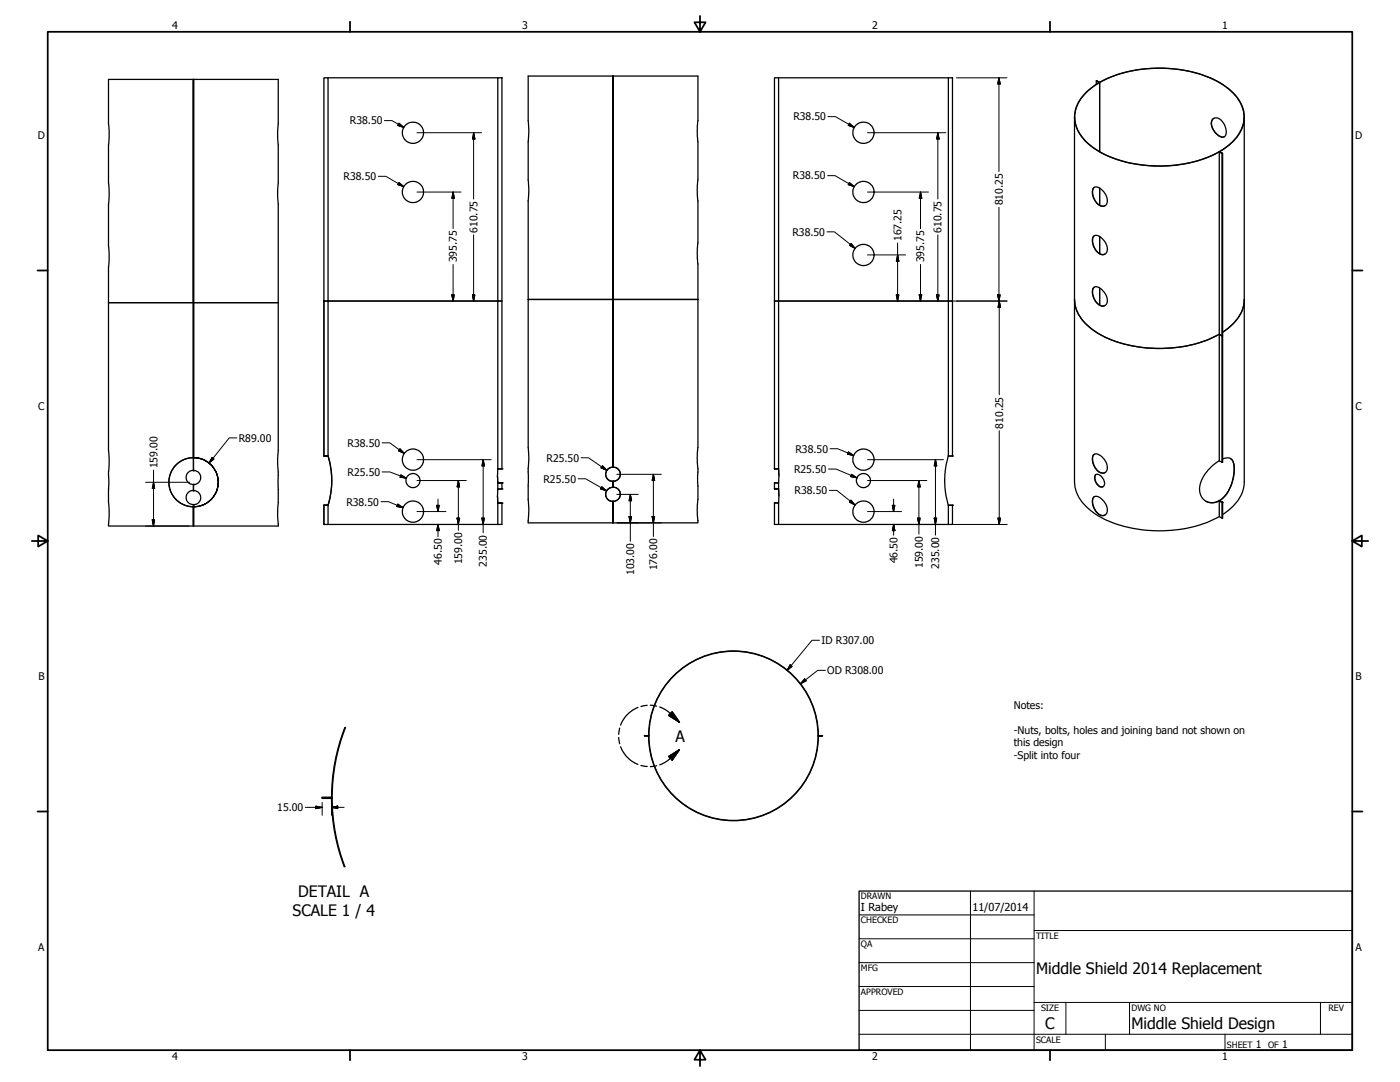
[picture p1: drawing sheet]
<svg xmlns="http://www.w3.org/2000/svg" width="559mm" height="432mm" viewBox="0 0 559 432" stroke-linecap="round" stroke-linejoin="round" font-family="sans-serif">
<!-- layer: Visible (ANSI) -->
<g fill="none" stroke="#000" stroke-width=".51">
<path d="M77.1 31.7h-33.8v17.8l.3 2.5-.3 5.8v15.3l.3 2.5-.3 5.8v16.8l.3 2.6-.3 5.8v73.3l.3 2.5-.3 18.3 .3 5.7-.3 3.5h33.8M77.1 31.7l.1 89.1zM77.2 31.7l.1 150.9a9.8 9.8 0 0 1 9.8 9.8 9.8 9.8 0 0 1-9.8 9.8 9.8 9.8 0 0 0 9.8-9.8 9.8 9.8 0 0 0-9.9-9.8M77.3 31.7h33.8v18l-.3 2.7 .3 5.1v15.8l-.3 2.8 .3 5.1v98.9l-.3 2.8 .3 18-.3 5.2 .3 3.8h-33.9M129.3 31.1h1.6v89h-1.6zM130.9 31.1h67.8M198.7 31.1h1.6v89h-1.6zM244.5 30.4h-33.7v18l.3 3.1-.3 4.8v15.8l.3 3.1-.3 4.7v99l.3 3.1-.3 17.6 .3 4.7-.3 4.4h33.7M244.5 30.4l.2 89.1zM244.7 30.4l.1 89.1zM244.8 30.4h33.8v17.8l-.3 4.1 .3 4.2v15.3l-.3 4.1 .3 4.2v16.9l-.3 4.1 .3 4.2v73.3l-.3 4.2 .3 4.1v12.5l-.3 4.1 .3 5.2h-33.8M309.1 31.1h1.7v89h-1.7z"/>
<path d="M310.8 31.1h67.7M378.5 31.1h1.7v89h-1.7zM437.6 33.7v-1.4l1.1 .7a17.5 17.5 0 0 0-9.8 13.2 16.1 16.1 0 0 0 8.7 13.6 52.6 52.6 0 0 0 39 4.8l5.4-1.7 4.7-2.3M437.6 32.3h.1M437.6 32.3l1.3 .5a53 53 0 0 1 48.3 .3 16.8 16.8 0 0 1 9.4 13.4 15.7 15.7 0 0 1-8.2 13l-1.6 1 1.2 .7-.1 72.8M437.6 32.3l1.3 .7v27.5v-27.5M437.6 32.3l1.3 .7M438.9 33a17.4 17.4 0 0 0-9.9 13 15.5 15.5 0 0 0 8.3 13.5 50.7 50.7 0 0 0 36.2 5.7l6.5-1.7 6.7-3M438.9 33a53.3 53.3 0 0 1 41.1-3 25.8 25.8 0 0 1 15.2 11.2 12.9 12.9 0 0 1-4 16.1l-4.5 3.2M428.9 46.7v145.6a16.2 16.2 0 0 0 8.2 12.8 52.3 52.3 0 0 0 36.3 5.8l7.6-2.1 5.7-2.6M484.1 47.6a2.75 2.75 0 0 1 4.2 1.4 4.5 4.5 0 0 1 .4 5.6 4.4 4.4 0 0 1-4.6-3.2l-.6-1.8 .1-1.3zM484.5 47.2a3.8 3.8 0 0 0 .4 5.4 3.7 3.7 0 0 0 3.8 1.9"/>
<path d="M496.6 46.7v145.6a16.2 16.2 0 0 1-8.6 13.1M436.4 75.1a2.69 2.69 0 0 1 3.8 1.1 4.3 4.3 0 0 1 1.1 5.8 3.6 3.6 0 0 1-4.7-2.7l-.6-2.3zM436.8 74.7a4.4 4.4 0 0 0 .3 5.2l1.2 1.6a2.63 2.63 0 0 0 2.8 .6M438.9 75.1v6.8M486.7 60.6l1.1 .7v72.7l-1.1-.6zM486.7 60.5l1.3 .7M487.8 61.3v72.7M436.4 94.4a2.66 2.66 0 0 1 3.8 1.2 4.2 4.2 0 0 1 1.1 5.7 3.3 3.3 0 0 1-4.5-2.4l-.8-2.6zM436.8 94a5 5 0 0 0 1.2 6.5l.3 .3a2.63 2.63 0 0 0 2.8 .6M438.9 94.4v6.8M210.8 119.5h33.7M244.7 119.5l.1 66.9a2.79 2.79 0 0 1 2.8 2.8 2.79 2.79 0 0 1-2.8 2.8v2.4a2.79 2.79 0 0 1 2.8 2.8 2.79 2.79 0 0 1-2.8 2.8l-.1 8.7"/>
<path d="M244.7 119.5l-.2 67a2.79 2.79 0 0 0-2.8 2.8 2.79 2.79 0 0 0 2.8 2.8v2.4a2.79 2.79 0 0 0-2.8 2.8 2.79 2.79 0 0 0 2.8 2.8l.2 8.6M244.7 119.5v67a2.8 2.8 0 0 0-3 2.8 2.8 2.8 0 0 0 3 2.8M244.8 119.5h33.8M428.9 119.5a16.6 16.6 0 0 0 9.1 13.3 53.3 53.3 0 0 0 43 3.2l5.7-2.6M436.4 114.9a2.55 2.55 0 0 1 3.6 .9 4.8 4.8 0 0 1 1.5 5.8 2.65 2.65 0 0 1-4-1.1 5.6 5.6 0 0 1-1.1-5.6zM436.8 114.6a5 5 0 0 0 1.2 6.4l1.4 1 1.7-.1M438.9 114.9v6.8M496.6 119.5a16.2 16.2 0 0 1-8.6 13.1M43.3 120.8h33.8M77.1 120.8l.1 61.8M77.1 120.8v61.8M77.3 120.8h33.8"/>
<path d="M129.3 120.1h1.6v61.9l.9 3.2 .6 5.2-.2 5.1-1.3 6v7.8M129.3 120.1v61.9M130.9 120.1h69.4v67M198.7 120.1v67h1.6M309.1 120.1v67M309.1 120.1h69.4M310.8 120.1v67h-1.7M378.5 120.1h1.7v61.9h-1.7M378.5 120.1v61.9M486.7 133.4l1.1 .6v50.5M486.7 133.4v50.5M487.8 134l.1 50.5"/>
<path d="M487.9 134v50.5M77.1 182.6a9.8 9.8 0 0 0-9.7 9.8 9.8 9.8 0 0 0 9.7 9.8M77.1 182.6h.1a9.8 9.8 0 0 0-9.8 9.8 9.8 9.8 0 0 0 9.8 9.8h-.1M77.1 195.8h.2M77.1 187.8h.2M77.1 193.4h.2M77.2 195.8a2.8 2.8 0 0 0-2.9 2.8 2.8 2.8 0 0 0 2.9 2.8M77.2 187.8a2.8 2.8 0 0 0-2.9 2.8 2.8 2.8 0 0 0 2.9 2.8M77.2 187.8a2.8 2.8 0 0 1 2.9 2.8 2.8 2.8 0 0 1-2.9 2.8M77.2 195.8a2.83 2.83 0 0 1 2.9 2.8 2.83 2.83 0 0 1-2.9 2.8h.1M77.2 182.6v5.2M77.2 193.4v2.4"/>
<path d="M129.3 182h1.6zM198.6 197.9l.1 2.8h1.6M198.6 189.9l.1 2.8h1.6M200.3 187.1h-1.6l-.1 2.3 .1 3.3h1.6M200.3 195.1h-1.6l-.1 2.3 .1 3.4h1.6M200.3 192.7h-1.6v2.4h1.6M200.3 192.7v2.4M244.7 194.4a2.8 2.8 0 0 1 2.9 2.8 2.8 2.8 0 0 1-2.9 2.8M244.7 186.4a2.8 2.8 0 0 1 2.9 2.8 2.8 2.8 0 0 1-2.9 2.8v2.5M244.7 194.5a2.8 2.8 0 0 0-3 2.8 2.8 2.8 0 0 0 3 2.8M309.1 192.7h1.7v2.4h-1.7h1.7l.1 2-.1 3.6h-1.7M309.1 187.1h1.7l.1 2-.1 3.6h-1.7"/>
<path d="M309.1 187.1h1.7l.1 2.8M309.1 192.7v2.4h1.7l.1 2.8M378.5 182l-1.1 4.8-.3 4.1 .2 4.6 1.2 6.1M436.4 198.5a2.66 2.66 0 0 1 3.8 1.2 4.2 4.2 0 0 1 1.1 5.7 3.3 3.3 0 0 1-4.5-2.3l-.8-2.7zM436.4 181.5l.2-.1a3.6 3.6 0 0 1 4.4 2.3 3.3 3.3 0 0 1-.2 5 4.3 4.3 0 0 1-4.5-3.7l-.3-2.2zM436.8 198.2a5 5 0 0 0 1.2 6.5l.3 .2a2.63 2.63 0 0 0 2.8 .6M436.8 181.2a5.1 5.1 0 0 0 1.2 6.6l1.4 .9 1.7-.1M437.2 189.5a2.66 2.66 0 0 1 3.4 2.2 1.57 1.57 0 0 1 .2 1.8 1.57 1.57 0 0 1-1.6 .8 3.8 3.8 0 0 1-2-4.8zM437.5 189.4a3.3 3.3 0 0 0 2.6 4.8h.2M486.7 183.9a15.1 15.1 0 0 0-7.9 11.7 5.1 5.1 0 0 0 7.9 4.3M486.7 199.8a5.4 5.4 0 0 1-5.4 .2M486.7 199.9v6.3l1.1 .6"/>
<path d="M486.7 199.9l1.1 .6M486.7 199.8l1.3 .7M486.7 183.9l1.1 .6M487.8 184.5h.1M488 183.2a2.95 2.95 0 0 1 3.3-.1 2.95 2.95 0 0 1 1.3 3 16.1 16.1 0 0 1-5.5 13.5l-.3 .2M491.1 183a6.4 6.4 0 0 1 1.3 6.3l-1.2 4.8a11.9 11.9 0 0 1-4.5 5.7M77.1 202.2l.1 7.7M77.1 201.4h.1M77.2 201.4v8.5M77.2 202.2l.1 7.7M129.3 201.6h1.6zM129.3 201.6v7.7h1.6"/>
<path d="M129.3 201.6v7.7M200.3 200.7v8.6h-69.4M200.3 200.8h-1.6v8.5M244.7 200v8.7M309.1 200.7v8.6h69.4M309.1 200.7h1.7v8.6M378.5 201.6h1.7v7.7h-1.7zM487.8 200.5l.1 6.3M487.9 200.5h-.1M487.9 200.5v6.3M487.9 200.5h.1M488 200.5l-.1 6.3"/>
<path d="M268.1 270.5a33.9 33.9 0 0 1 37.1-8.4 33.9 33.9 0 0 1 21.4 31.5l1.7 .2h-1.7a33.9 33.9 0 0 1-33.8 33.7 33.9 33.9 0 0 1-33.9-33.7l-1.7-.2 1.7-.1a33.8 33.8 0 0 1 9.2-23zM137.6 290.5a77 77 0 0 0-5.3 27.7l-3.7-.1v.3M137.9 290.3a76.7 76.7 0 0 0-5.3 28.1M257.2 293.6h1.8M128.6 318.4v.2l3.7 .1a77 77 0 0 0 5.1 27.2M128.6 318.4h4M132.6 318.4a76.7 76.7 0 0 0 5 27.4"/>
<circle cx="164.8" cy="53" r="4.2"/>
<circle cx="344.6" cy="53" r="4.2"/>
<circle cx="164.8" cy="76.6" r="4.2"/>
<circle cx="344.6" cy="76.6" r="4.2"/>
<circle cx="344.6" cy="101.7" r="4.2"/>
<circle cx="164.8" cy="183.4" r="4.2"/>
<circle cx="164.8" cy="191.8" r="2.8"/>
<circle cx="344.6" cy="191.8" r="2.78"/>
<circle cx="344.6" cy="183.4" r="4.2"/>
<circle cx="164.8" cy="204.2" r="4.2"/>
<circle cx="344.6" cy="204.2" r="4.2"/>
<circle cx="292.8" cy="293.7" r="33.8"/>
</g>
<g fill="#000">
<circle cx="129.3" cy="120.1" r=".25"/>
<circle cx="77.1" cy="182.6" r=".25"/>
<circle cx="77.1" cy="195.8" r=".25"/>
<circle cx="77.1" cy="187.8" r=".25"/>
<circle cx="77.2" cy="187.8" r=".25"/>
<circle cx="77.2" cy="195.8" r=".25"/>
<circle cx="77.2" cy="182.6" r=".25"/>
<circle cx="77.2" cy="193.4" r=".25"/>
<circle cx="77.3" cy="193.4" r=".25"/>
<circle cx="129.3" cy="182" r=".25"/>
<circle cx="200.3" cy="192.7" r=".25"/>
<circle cx="200.3" cy="187.1" r=".25"/>
<circle cx="200.3" cy="195.1" r=".25"/>
<circle cx="309.1" cy="195.1" r=".25"/>
<circle cx="309.1" cy="192.7" r=".25"/>
<circle cx="309.1" cy="187.1" r=".25"/>
<circle cx="380.2" cy="182" r=".25"/>
<circle cx="486.7" cy="199.8" r=".25"/>
<circle cx="77.1" cy="202.2" r=".25"/>
<circle cx="77.2" cy="201.4" r=".25"/>
<circle cx="77.2" cy="202.2" r=".25"/>
<circle cx="77.3" cy="201.4" r=".25"/>
<circle cx="129.3" cy="209.3" r=".25"/>
<circle cx="129.3" cy="201.6" r=".25"/>
<circle cx="200.3" cy="200.8" r=".25"/>
<circle cx="309.1" cy="200.7" r=".25"/>
<circle cx="380.2" cy="201.6" r=".25"/>
<circle cx="487.9" cy="200.5" r=".25"/>
</g>
<!-- layer: Break Line (ANSI) -->
<path d="M137.9 290.3l-.4 .2M137.7 345.8l-.3 .1" fill="none" stroke="#000" stroke-width=".51"/>
<!-- layer: Detail Boundary (ANSI) -->
<path d="M247 294.3l.3 2.5M247.3 290.6l-.3 2.5M247.7 298a12.3 12.3 0 0 0 6.9 7.1M254.6 282.3a12.3 12.3 0 0 0-6.9 7.1M258.3 281.5l-2.5 .4M259.6 281.4l2.5 .4M263.3 282.1l3.2 1.7 4.7 4.4M268.3 284l2.9 4.2-4.3-2.7zM271.2 299.1l-4.7 4.4-3.2 1.7M255.8 305.5l2.5 .4M262.1 305.6l-2.5 .3M266.9 301.9l4.3-2.8-2.9 4.2z" fill="none" stroke="#000" stroke-width=".51"/>
<path d="M266.9 285.5l4.3 2.7zM268.3 284l2.9 4.2-4.3-2.7zM271.2 299.1l-2.9 4.2zM266.9 301.9l4.3-2.8-2.9 4.2z" fill="#000" stroke="#000" stroke-width=".51"/>
<!-- layer: Border (ANSI) -->
<g fill="none" stroke="#000" stroke-width=".7">
<path d="M19 12.7h520.8v406.4h-520.8zM139.7 8.6v4.1M279.4 6.3v6.4l-2.2-3.8h4.4l-2.2 3.8M419.1 8.6v4.1M15 107.9h4M539.8 107.9h4M12.7 215.9h6.3l-3.8-2.2v4.4l3.8-2.2M539.8 215.9l3.8 2.2v-4.4l-3.8 2.2h6.3M15 323.8h4M539.8 323.8h4M139.7 419.1v4.1M279.4 419.1l2.2 3.8h-4.4l2.2-3.8v6.3"/>
<path d="M419.1 419.1v4.1"/>
</g>
<!-- layer: Title (ANSI) -->
<g fill="none" stroke="#000" stroke-width=".4">
<path d="M387.3 355.6v63.5M412.7 355.6v63.5M342.9 365.1h69.8M342.9 374.6h69.8M412.7 371.3h127.1M342.9 384.2h69.8M342.9 393.7h69.8M342.9 412.7h196.9M342.9 403.2h69.8M412.7 400h127.1M425.4 400v12.7M441.2 412.7v6.4"/>
<path d="M450.8 400v12.7M488.9 412.7v6.4M527 400v12.7"/>
</g>
<path d="M342.9 355.6h196.9v63.5h-196.9z" fill="none" stroke="#000" stroke-width=".51"/>
<!-- layer: Dimension (ANSI) -->
<g fill="none" stroke="#000" stroke-width=".4">
<path d="M381.8 31.1h20.1M398.7 31.1l.5 2.4h-1zM398.7 31.1v37.4M153.4 48.1h3.1l4.7 2.8M159.3 49.1l1.9 1.8-2.5-.9zM166.4 53h25.8M189 53l.5 2.5h-.9zM189 53v26.4M330.5 46.5h2.9l7.6 4.4M339 49.1l2 1.8-2.4-.9zM346.3 53h31.2M374.3 53l.5 2.5h-1z"/>
<path d="M374.3 53v26.4M151 70.4h3l7.2 4.1M159.3 72.8l1.9 1.7-2.5-.8zM166.4 76.6h17.6M180.8 76.6l.6 2.5h-1.1zM180.8 76.6v14.6M330.3 70.1h3l7.7 4.4M339 72.8l2 1.7-2.4-.8zM346.3 76.6h24.3M367.4 76.6l.5 2.5h-1zM367.4 76.6v14.6M189 93.7v26.4"/>
<path d="M330.1 92.5h3l8.2 6.6M339.7 97.2l1.6 1.9-2.2-1.2zM358.3 97v23.1M374.3 93.7v26.4M398.7 82.7v37.4M180.3 117.7h1.1l-.6 2.4zM180.8 105.5v14.6M188.6 117.7h.9l-.5 2.4zM346.3 101.7h15.1M357.8 117.7h1l-.5 2.4zM358.3 101.7l.5 2.6h-1zM366.9 117.7h1l-.5 2.4z"/>
<path d="M367.4 105.5v14.6M373.8 117.7h1l-.5 2.4zM398.2 117.7h1l-.5 2.4zM380.1 120.1h21.9M398.8 120.1l.6 2.6h-1.1zM398.8 120.1v37.4M94.6 174.8h-3.1l-8.1 10M152.5 176.7h3.1l5.8 4.3M159.6 179.1l1.8 1.9-2.3-1.1zM331.3 179.1h3l6.4 2.7M398.8 171.9v37.4M58.1 192.5h17.6"/>
<path d="M61.3 192.5l.4 2.4h-.9zM61.3 187.6v22.3M84.6 182.6l.8 .6-2 1.6zM152.5 188.3h3.1l6.6 2.5M160 189.5l2.2 1.3-2.5-.4zM166.4 191.8h19.7M166.4 183.5h29.6M174.8 199.2v5M182.9 191.8l.6 2.5h-1.1zM182.9 191.8v19.8M192.8 183.5l.6 2.4h-1.1zM192.8 183.5v29.1"/>
<path d="M230.8 191.1h2.9l8.4 4.8M231.9 182.7h3l7.4 5M240.2 194.2l1.9 1.7-2.4-.8zM240.5 185.9l1.8 1.8-2.4-1zM246.2 197.3h8.6M246.2 189.3h17.8M251.6 197.3l.5 2.5h-1zM251.6 197.3v18.7M260.8 189.3l.5 2.5h-1zM260.8 189.3v24.8M330.7 187.2h3l8.4 3.5M331 195.7h3l7.3 5.8"/>
<path d="M338.6 180.3l2.1 1.5-2.4-.6zM339.7 199.6l1.6 1.9-2.3-1.2zM339.9 189.3l2.2 1.4-2.6-.5zM346.3 191.8h23.7M346.3 183.5h30.3M356.7 199.2v5M366.8 191.8l.5 2.5h-1zM366.8 191.8v21.4M373.4 183.5l.5 2.4h-1zM373.4 183.5v30.1M58.1 209.9h17.4M60.8 207.5h.9l-.4 2.4z"/>
<path d="M152.1 200.2h3l5.8 2.4M158.7 201.2l2.2 1.4-2.5-.5zM166.4 204.2h11.6M174.3 201.7h1l-.5 2.5zM174.8 209.3l.5 2.5h-1zM174.8 209.3v4.9M182.4 206.8h1.1l-.6 2.5zM192.3 206.8h1.1l-.6 2.5zM246.2 208.7h17.8M251.1 206.1h1l-.5 2.6zM260.3 206.1h1l-.5 2.6zM346.3 204.2h13.6"/>
<path d="M356.2 201.7h1l-.5 2.5zM356.7 209.3l.5 2.5h-1zM356.7 209.3v4.3M366.3 206.8h1l-.5 2.5zM372.9 206.8h1l-.5 2.5zM380.1 209.3h21.9M398.3 206.8h1.1l-.6 2.5zM327.1 255.5h-3l-9.9 12M315.4 265.3l.8 .6-2 1.6zM321.2 271l.6 .7-2.3 1.2zM329.4 267.5h-3l-6.9 5.4M121.9 322.2h6.7"/>
<path d="M126 321.7l2.6 .5-2.6 .5zM128.6 320.2v5.2M132.3 322.2l2.5-.5v1zM132.3 322.2h5.1M132.3 320.2v5.2"/>
</g>
<g fill="#000" stroke="#000" stroke-width=".4">
<path d="M398.7 31.1l.5 2.4zM398.7 31.1l.5 2.4h-1zM158.7 50l2.5 .9zM159.3 49.1l1.9 1.8-2.5-.9zM189 53l.5 2.5zM189 53l.5 2.5h-.9zM338.6 50l2.4 .9zM339 49.1l2 1.8-2.4-.9zM374.3 53l.5 2.5zM374.3 53l.5 2.5h-1zM158.7 73.7l2.5 .8zM159.3 72.8l1.9 1.7-2.5-.8z"/>
<path d="M180.8 76.6l.6 2.5zM180.8 76.6l.6 2.5h-1.1zM338.6 73.7l2.4 .8zM339 72.8l2 1.7-2.4-.8zM367.4 76.6l.5 2.5zM367.4 76.6l.5 2.5h-1zM339.1 97.9l2.2 1.2zM339.7 97.2l1.6 1.9-2.2-1.2zM180.3 117.7l.5 2.4zM180.3 117.7h1.1l-.6 2.4zM188.6 117.7l.4 2.4zM188.6 117.7h.9l-.5 2.4z"/>
<path d="M357.8 117.7l.5 2.4zM357.8 117.7h1l-.5 2.4zM358.3 101.7l.5 2.6zM358.3 101.7l.5 2.6h-1zM366.9 117.7l.5 2.4zM366.9 117.7h1l-.5 2.4zM373.8 117.7l.5 2.4zM373.8 117.7h1l-.5 2.4zM398.2 117.7l.5 2.4zM398.2 117.7h1l-.5 2.4zM398.8 120.1l.6 2.6zM398.8 120.1l.6 2.6h-1.1z"/>
<path d="M159.1 179.9l2.3 1.1zM159.6 179.1l1.8 1.9-2.3-1.1zM61.3 192.5l.4 2.4zM61.3 192.5l.4 2.4h-.9zM84.6 182.6l-1.2 2.2zM84.6 182.6l.8 .6-2 1.6zM159.7 190.4l2.5 .4zM160 189.5l2.2 1.3-2.5-.4zM182.9 191.8l.6 2.5zM182.9 191.8l.6 2.5h-1.1zM192.8 183.5l.6 2.4zM192.8 183.5l.6 2.4h-1.1z"/>
<path d="M239.7 195.1l2.4 .8zM240.2 194.2l1.9 1.7-2.4-.8zM239.9 186.7l2.4 1zM240.5 185.9l1.8 1.8-2.4-1zM251.6 197.3l.5 2.5zM251.6 197.3l.5 2.5h-1zM260.8 189.3l.5 2.5zM260.8 189.3l.5 2.5h-1zM338.3 181.2l2.4 .6zM338.6 180.3l2.1 1.5-2.4-.6zM339.5 190.2l2.6 .5zM339.9 189.3l2.2 1.4-2.6-.5z"/>
<path d="M366.8 191.8l.5 2.5zM366.8 191.8l.5 2.5h-1zM373.4 183.5l.5 2.4zM373.4 183.5l.5 2.4h-1zM60.8 207.5l.5 2.4zM60.8 207.5h.9l-.4 2.4zM158.4 202.1l2.5 .5zM158.7 201.2l2.2 1.4-2.5-.5zM174.3 201.7l.5 2.5zM174.3 201.7h1l-.5 2.5zM174.8 209.3l.5 2.5zM174.8 209.3l.5 2.5h-1z"/>
<path d="M182.4 206.8l.5 2.5zM182.4 206.8h1.1l-.6 2.5zM192.3 206.8l.5 2.5zM192.3 206.8h1.1l-.6 2.5zM251.1 206.1l.5 2.6zM251.1 206.1h1l-.5 2.6zM260.3 206.1l.5 2.6zM260.3 206.1h1l-.5 2.6zM339 200.3l2.3 1.2zM339.7 199.6l1.6 1.9-2.3-1.2zM356.2 201.7l.5 2.5zM356.2 201.7h1l-.5 2.5z"/>
<path d="M356.7 209.3l.5 2.5zM356.7 209.3l.5 2.5h-1zM366.3 206.8l.5 2.5zM366.3 206.8h1l-.5 2.5zM372.9 206.8l.5 2.5zM372.9 206.8h1l-.5 2.5zM398.3 206.8l.5 2.5zM398.3 206.8h1.1l-.6 2.5zM315.4 265.3l-1.2 2.2zM315.4 265.3l.8 .6-2 1.6zM321.2 271l-1.7 1.9zM321.2 271l.6 .7-2.3 1.2z"/>
<path d="M126 322.7l2.6-.5zM126 321.7l2.6 .5-2.6 .5zM132.3 322.2l2.5-.5zM132.3 322.2l2.5-.5v1z"/>
</g>
<g font-size="6.3">
<text x="269.6" y="296">A</text>
<text x="119" y="357.9">DETAIL A</text>
<text x="116.8" y="365.4">SCALE 1 / 4</text>
<text x="413.5" y="388.6">Middle Shield 2014 Replacement</text>
<text x="417.2" y="410.6">C</text>
<text x="451.6" y="410.7">Middle Shield Design</text>
</g>
<g font-size="4.4">
<text x="343.7" y="363.5">I Rabey</text>
<text x="388.1" y="363.7">11/07/2014</text>
</g>
<g font-size="4.2">
<text x="68.7" y="11.7">4</text>
<text x="208.4" y="11.7">3</text>
<text x="348.1" y="11.7">2</text>
<text x="487.8" y="11.7">1</text>
<text x="139.6" y="49.7">R38.50</text>
<text x="316.7" y="48.1">R38.50</text>
<text x="15.1" y="55.5">D</text>
<text x="540.9" y="55.5">D</text>
<text x="137.2" y="71.9">R38.50</text>
<text x="316.5" y="71.6">R38.50</text>
<text x="400.2" y="81.9" transform="rotate(-90 400.2 81.9)">810.25</text>
<text x="190.6" y="92.9" transform="rotate(-90 190.6 92.9)">610.75</text>
<text x="316.3" y="94">R38.50</text>
<text x="375.9" y="92.9" transform="rotate(-90 375.9 92.9)">610.75</text>
<text x="359.8" y="96.2" transform="rotate(-90 359.8 96.2)">167.25</text>
<text x="182.4" y="104.7" transform="rotate(-90 182.4 104.7)">395.75</text>
<text x="368.9" y="104.7" transform="rotate(-90 368.9 104.7)">395.75</text>
<text x="15.2" y="163.4">C</text>
<text x="541" y="163.4">C</text>
<text x="400.4" y="171.1" transform="rotate(-90 400.4 171.1)">810.25</text>
<text x="95.3" y="176.3">R89.00</text>
<text x="138.7" y="178.2">R38.50</text>
<text x="218.1" y="184.2">R25.50</text>
<text x="317.5" y="180.6">R38.50</text>
<text x="62.8" y="186.9" transform="rotate(-90 62.8 186.9)">159.00</text>
<text x="138.7" y="189.9">R25.50</text>
<text x="316.9" y="188.7">R25.50</text>
<text x="216.9" y="192.6">R25.50</text>
<text x="317.2" y="197.2">R38.50</text>
<text x="138.2" y="201.7">R38.50</text>
<text x="176.3" y="225.4" transform="rotate(-90 176.3 225.4)">46.50</text>
<text x="184.5" y="225.2" transform="rotate(-90 184.5 225.2)">159.00</text>
<text x="194.4" y="226.1" transform="rotate(-90 194.4 226.1)">235.00</text>
<text x="262.3" y="227.6" transform="rotate(-90 262.3 227.6)">176.00</text>
<text x="358.2" y="224.9" transform="rotate(-90 358.2 224.9)">46.50</text>
<text x="368.3" y="226.7" transform="rotate(-90 368.3 226.7)">159.00</text>
<text x="374.9" y="227" transform="rotate(-90 374.9 227)">235.00</text>
<text x="253.1" y="229.6" transform="rotate(-90 253.1 229.6)">103.00</text>
<text x="327.9" y="257">ID R307.00</text>
<text x="330.2" y="269">OD R308.00</text>
<text x="15.3" y="271.4">B</text>
<text x="541.1" y="271.4">B</text>
<text x="404.6" y="282.8">Notes:</text>
<text x="404.6" y="292.8">-Nuts, bolts, holes and joining band not shown on</text>
<text x="404.6" y="297.8">this design</text>
<text x="404.6" y="302.8">-Split into four</text>
<text x="110.7" y="323.7">15.00</text>
<text x="15.2" y="379.3">A</text>
<text x="541" y="379.3">A</text>
<text x="501.3" y="418.3">1</text>
<text x="511.8" y="418.3">1</text>
<text x="68.7" y="423.2">4</text>
<text x="208.4" y="423.2">3</text>
<text x="348.1" y="423.2">2</text>
<text x="487.8" y="423.2">1</text>
</g>
<g font-size="3.5">
<text x="343.7" y="358.9">DRAWN</text>
<text x="343.7" y="368.5">CHECKED</text>
<text x="413.5" y="374.6">TITLE</text>
<text x="343.7" y="378">QA</text>
<text x="343.7" y="387.5">MFG</text>
<text x="343.7" y="397.1">APPROVED</text>
<text x="415.5" y="403.4">SIZE</text>
<text x="451.6" y="403.4">DWG NO</text>
<text x="530.3" y="403.4">REV</text>
<text x="413.5" y="416.1">SCALE</text>
<text x="489.7" y="418.3">SHEET</text>
<text x="506.2" y="418.3">OF</text>
</g>
</svg>
